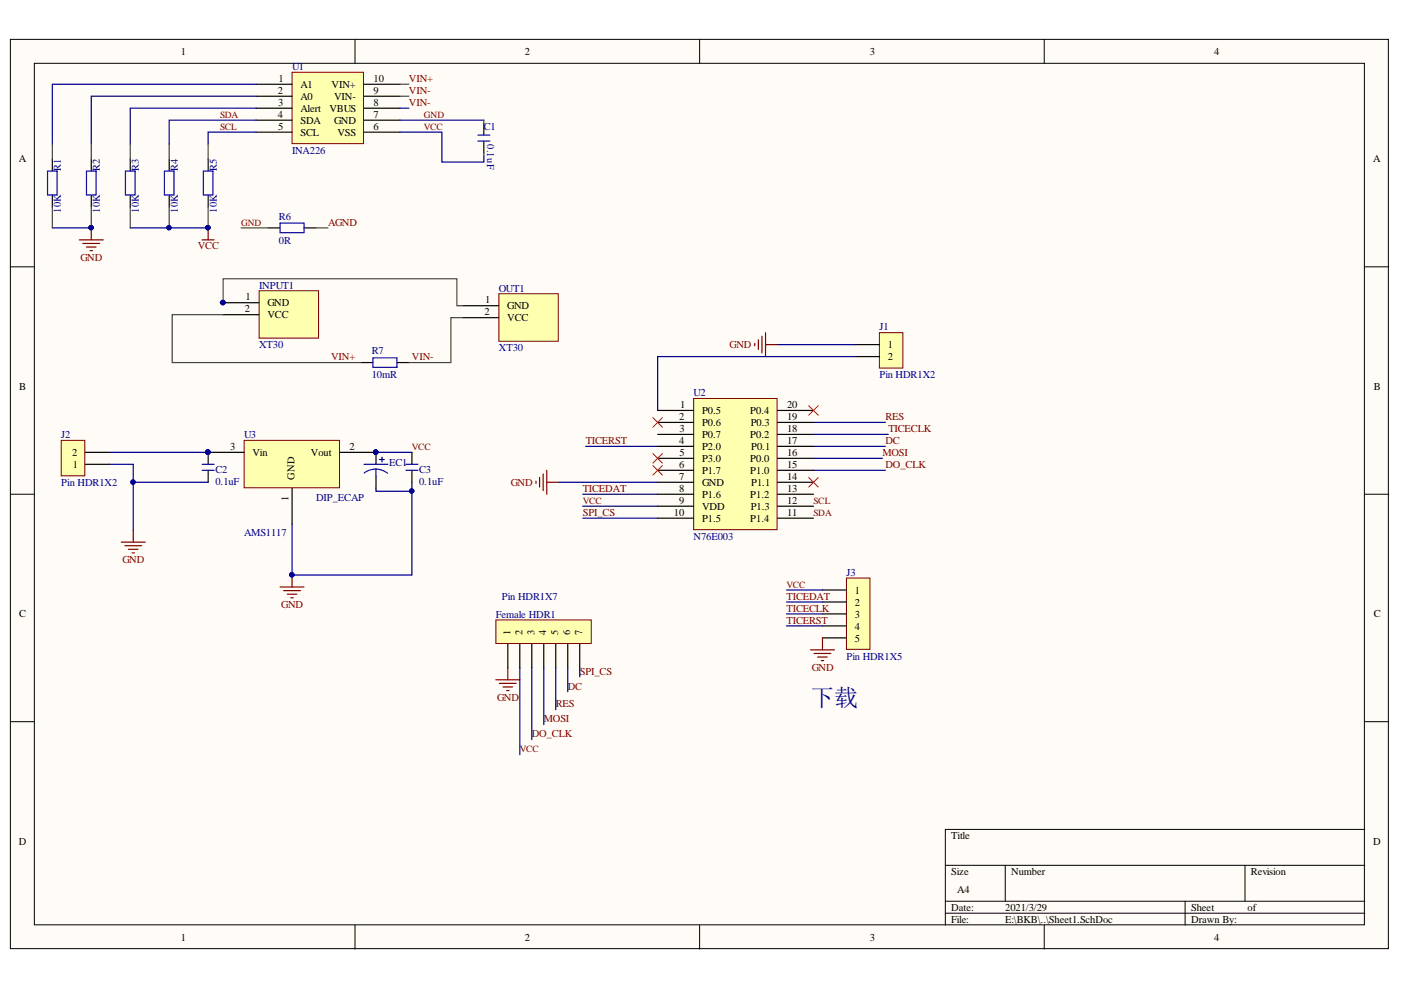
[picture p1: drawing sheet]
<svg xmlns="http://www.w3.org/2000/svg" width="297mm" height="210mm" viewBox="0 0 297 210" stroke-linecap="round" stroke-linejoin="round" font-family="sans-serif">
<g fill="#fffcf8" stroke="#000" stroke-width=".21">
<path d="M2.2 8.3h292.2v192.8h-292.2z"/>
<path d="M7.3 13.4h282v182.7h-282z"/>
</g>
<g fill="none" stroke="#000" stroke-width=".21">
<path d="M75.3 8.3v5.1M148.3 8.3v5.1M221.4 8.3v5.1M2.2 56.6h5.1M289.4 56.6h5.1M2.2 104.8h5.1M289.4 104.8h5.1M2.2 153h5.1M289.4 153h5.1M289.4 175.9h-89v20.3M75.3 196.2v5M148.3 196.2v5"/>
<path d="M200.4 183.5h89M200.4 191.1h89M200.4 193.6h89M213.1 183.5v7.6M221.4 196.2v5M251.3 191.1v5.1M264 183.5v7.6"/>
</g>
<path d="M61.9 15.3h15.2v15.2h-15.2z" fill="#ffffb0" stroke="#800000" stroke-width=".21"/>
<g fill="none" stroke="#000" stroke-width=".25">
<path d="M54.3 17.9h7.6M77.2 17.9h7.6M11.1 33.7v2.6M19.4 33.7v2.6M27.6 33.7v2.6M35.9 33.7v2.6M44.1 33.7v2.6M54.3 20.4h7.6M54.3 22.9h7.6M54.3 25.5h7.6M54.3 28h7.6M77.2 20.4h7.6"/>
<path d="M77.2 22.9h7.6M77.2 25.5h7.6M77.2 28h7.6M102.6 26.1v2.6M102.6 29.9v2.6M11.1 41.3v2.6M19.4 41.3v2.6M27.6 41.3v2.6M35.9 41.3v2.6M44.1 41.3v2.6"/>
</g>
<path d="M16.8 50.9h5.1M17.6 51.6h3.5M18.3 52.4h2.1M19.1 53.1h.5M19.4 48.3v2.6M42.9 50.9h2.5M44.1 48.3v2.6" fill="none" stroke="#800000" stroke-width=".25"/>
<g fill="#000080" stroke="#000080" stroke-width=".21">
<circle cx="44.1" cy="48.3" r=".46"/>
<circle cx="19.3" cy="48.3" r=".46"/>
</g>
<path d="M10.1 36.3h2v5h-2zM18.3 36.3h2.1v5h-2.1zM26.6 36.3h2v5h-2zM34.9 36.3h2v5h-2zM43.1 36.3h2v5h-2zM101.3 29.9h2.6M101.3 28.7h2.6" fill="none" stroke="#00f" stroke-width=".25"/>
<path d="M54.9 61.6h12.6v10.1h-12.6z" fill="#ffffb0" stroke="#800000" stroke-width=".21"/>
<path d="M47.3 64.2h7.6M47.3 66.7h7.6" fill="none" stroke="#000" stroke-width=".25"/>
<circle cx="47.2" cy="64.1" r=".47" fill="#000080" stroke="#000080" stroke-width=".21"/>
<path d="M105.8 62.3h12.6v10.1h-12.6z" fill="#ffffb0" stroke="#800000" stroke-width=".21"/>
<path d="M56.8 48.3h2.6M64.5 48.3h2.5M76.5 76.9h2.6M84.2 76.9h2.5M98.1 64.8h7.7M98.1 67.4h7.7" fill="none" stroke="#000" stroke-width=".25"/>
<path d="M59.4 47.3h5.1v2h-5.1zM79.1 75.9h5.1v2h-5.1z" fill="none" stroke="#00f" stroke-width=".25"/>
<path d="M51.8 93.4h20.2v10h-20.2z" fill="#ffffb0" stroke="#800000" stroke-width=".21"/>
<path d="M44.1 95.9h7.7M72.1 95.9h7.6M61.9 103.5v7.6" fill="none" stroke="#000" stroke-width=".25"/>
<g fill="#000080" stroke="#000080" stroke-width=".21">
<circle cx="44.1" cy="95.9" r=".46"/>
<circle cx="79.7" cy="95.9" r=".46"/>
</g>
<path d="M147.1 84.5h17.6v27.8h-17.6z" fill="#ffffb0" stroke="#800000" stroke-width=".21"/>
<g fill="none" stroke="#000" stroke-width=".25">
<path d="M44.1 95.9v2.5M44.1 99.7v2.6M79.7 95.9v2.5M87.3 95.9v2.5M87.3 99.7v2.6M139.4 87h7.7M139.4 89.6h7.7M139.4 92.1h7.7M139.4 94.6h7.7M139.4 97.2h7.7M139.4 99.7h7.7M164.8 87h7.7"/>
<path d="M164.8 89.6h7.7M164.8 92.1h7.7M164.8 94.6h7.7M164.8 97.2h7.7M164.8 99.7h7.7M79.7 101v2.5M139.4 102.3h7.7M139.4 104.8h7.7M139.4 107.3h7.7M139.4 109.9h7.7M164.8 102.3h7.7M164.8 104.8h7.7"/>
<path d="M164.8 107.3h7.7M164.8 109.9h7.7"/>
</g>
<path d="M59.4 124.5h5.1M60.1 125.2h3.6M60.9 126h2M61.7 126.7h.5M61.9 121.9v2.6" fill="none" stroke="#800000" stroke-width=".25"/>
<g fill="#000080" stroke="#000080" stroke-width=".21">
<circle cx="61.9" cy="121.9" r=".46"/>
<circle cx="44.1" cy="95.9" r=".46"/>
<circle cx="79.7" cy="95.9" r=".46"/>
</g>
<path d="M42.9 98.4h2.5M42.9 99.7h2.5M77.2 98.4h5.1M79.7 99.5l1.1 .1 1.4 .7M79.7 99.5l-1.1 .1-1.4 .7M79.7 99.5v1.5M86.1 98.4h2.5M86.1 99.7h2.5" fill="none" stroke="#00f" stroke-width=".25"/>
<path d="M80.5 97.4h1M81 96.9v1" fill="none" stroke="#0c0087" stroke-width=".25"/>
<path d="M13 93.4h5v7.5h-5z" fill="#ffffb0" stroke="#800000" stroke-width=".21"/>
<path d="M18.1 98.4h5.1M18.1 95.9h5.1" fill="none" stroke="#000" stroke-width=".25"/>
<path d="M115.9 99.7v5.1M25.7 114.9h5.1M26.5 115.7h3.5M27.2 116.5h2.1M28 117.2h.5M28.2 112.4v2.5M113.6 102v.5M114.4 101.2v2.1M115.2 100.5v3.5M115.9 102.3h2.6" fill="none" stroke="#800000" stroke-width=".25"/>
<path d="M105.1 131.4h20.3v5h-20.3z" fill="#ffffb0" stroke="#800000" stroke-width=".21"/>
<path d="M107.7 136.5v5.1M110.2 136.5v5.1M112.8 136.5v5.1M115.3 136.5v5.1M117.8 136.5v5.1M120.4 136.5v5.1M122.9 136.5v5.1" fill="none" stroke="#000" stroke-width=".25"/>
<path d="M105.1 144.1h5.1M105.9 144.9h3.5M106.7 145.7h2M107.4 146.4h.5M107.7 141.6v2.5" fill="none" stroke="#800000" stroke-width=".25"/>
<path d="M179.5 122.6h4.9v15.1h-4.9z" fill="#ffffb0" stroke="#800000" stroke-width=".21"/>
<path d="M174.4 125.1h5.1M174.4 127.6h5.1M174.4 130.2h5.1M174.4 132.7h5.1M174.4 135.2h5.1" fill="none" stroke="#000" stroke-width=".25"/>
<path d="M171.8 137.8h5.1M172.6 138.5h3.6M173.4 139.3h2M174.4 135.2v2.6M174.1 140.1h.5" fill="none" stroke="#800000" stroke-width=".25"/>
<g fill="none" stroke="#000080" stroke-width=".25">
<path d="M54.3 17.9h-43.2v12.7M54.3 25.5h-18.4v5.1M54.3 22.9h-26.7v7.7M54.3 20.4h-34.9v10.2M54.3 28h-10.2v2.6M84.8 28h8.9v6.4h8.9v-1.3M84.8 22.9h1.9M84.8 25.5h17.8M11.1 48.3h8.3M27.6 48.3h16.5M23.2 98.4h5v14M23.2 95.9h20.9"/>
<path d="M79.7 95.9h7.6M124.2 94.6h15.2M172.5 97.2h14.6M172.5 94.6h15.2M172.5 99.7h15.2M172.5 89.6h15.2M172.5 92.1h15.9M28.2 102.3h15.9M87.3 102.3v1.9h-7.6v-.7M87.3 104.2v17.7h-25.4v-10.8M118.5 102.3h20.9M123.6 107.3h15.8"/>
<path d="M123.6 109.9h15.8M123.6 104.8h15.8M166.8 125.1h7.6M166.8 127.6h7.6M166.8 130.2h7.6M166.8 132.7h7.6M110.2 141.6v18.4M112.8 141.6v15.2M115.3 141.6v12M117.8 141.6v8.9M120.4 141.6v5.1M122.9 141.6v1.9"/>
</g>
<g fill="#000080" stroke="#000080" stroke-width=".21">
<circle cx="19.3" cy="48.3" r=".46"/>
<circle cx="44.1" cy="48.3" r=".46"/>
<circle cx="35.8" cy="48.3" r=".46"/>
<circle cx="47.2" cy="64.1" r=".47"/>
<circle cx="44.1" cy="95.9" r=".46"/>
<circle cx="28.2" cy="102.2" r=".46"/>
<circle cx="79.7" cy="95.9" r=".46"/>
<circle cx="87.3" cy="104.1" r=".46"/>
<circle cx="61.9" cy="121.9" r=".46"/>
</g>
<g fill="none" stroke="#434343" stroke-width=".25">
<path d="M84.8 17.9h1.9M11.1 30.6v3.1M19.4 30.6v3.1M27.6 30.6v3.1M35.9 30.6v3.1M44.1 30.6v3.1M84.8 20.4h1.9M102.6 25.5v.6M102.6 32.5v.6M11.1 43.9v4.4M19.4 43.9v4.4M27.6 43.9v4.4"/>
<path d="M35.9 43.9v4.4M44.1 43.9v4.4M51.1 48.3h5.7M67 48.3h2.5M46.7 64.2h.6v-5.1h49.6v5.7h1.2M47.3 66.7h-10.8v10.2h40M98.1 67.4h-2.5v9.5h-8.9"/>
</g>
<path d="M138.4 88.5l2.1 2.1M138.4 96.2l2.1 2M138.4 98.7l2.1 2M140.5 88.5l-2.1 2.1M140.5 96.2l-2.1 2M140.5 98.7l-2.1 2M171.5 101.2l2 2.1M173.5 101.2l-2 2.1" fill="none" stroke="#f00" stroke-width=".21"/>
<path d="M186.5 70.5h4.9v7.5h-4.9z" fill="#ffffb0" stroke="#800000" stroke-width=".21"/>
<path d="M181.4 73.1h5.1M181.4 75.6h5.1" fill="none" stroke="#000" stroke-width=".25"/>
<path d="M160 72.8v.5M160.8 72.1v2M161.5 71.3v3.5M162.3 70.5v5.1M162.3 73.1h2.5" fill="none" stroke="#800000" stroke-width=".25"/>
<path d="M164.8 73.1h16.6M181.4 75.6h-42v11.4" fill="none" stroke="#000080" stroke-width=".25"/>
<path d="M171.5 86l2 2M173.5 86l-2 2" fill="none" stroke="#f00" stroke-width=".21"/>
<text font-size="5.1" fill="#000080" x="171.8" y="149.8">下载</text>
<g font-size="2.2">
<text x="38.3" y="11.7">1</text>
<text x="111.3" y="11.7">2</text>
<text x="184.4" y="11.7">3</text>
<text x="257.4" y="11.7">4</text>
<text x="59.1" y="17.4">1</text>
<text x="79.2" y="17.4">10</text>
<text x="58.9" y="19.9">2</text>
<text x="58.9" y="22.5">3</text>
<text x="63.7" y="18.7">A1</text>
<text x="63.7" y="21.2">A0</text>
<text x="63.7" y="23.7">Alert</text>
<text x="69.8" y="23.7">VBUS</text>
<text x="70.3" y="18.7">VIN+</text>
<text x="70.8" y="21.2">VIN-</text>
<text x="79.2" y="22.5">8</text>
<text x="79.2" y="19.9">9</text>
<text x="58.9" y="25">4</text>
<text x="58.9" y="27.5">5</text>
<text x="63.7" y="26.3">SDA</text>
<text x="63.7" y="28.8">SCL</text>
<text x="70.8" y="26.3">GND</text>
<text x="71.5" y="28.8">VSS</text>
<text x="79.2" y="25">7</text>
<text x="79.2" y="27.5">6</text>
<text x="4" y="34.4">A</text>
<text x="291.2" y="34.4">A</text>
<text x="52.1" y="63.7">1</text>
<text x="56.7" y="65">GND</text>
<text x="102.9" y="64.3">1</text>
<text x="107.5" y="65.6">GND</text>
<text x="51.9" y="66.2">2</text>
<text x="56.7" y="67.5">VCC</text>
<text x="102.7" y="66.9">2</text>
<text x="107.5" y="68.2">VCC</text>
<text x="188.2" y="73.9">1</text>
<text x="188.2" y="76.4">2</text>
<text x="4.1" y="82.7">B</text>
<text x="291.3" y="82.7">B</text>
<text x="144" y="89.1">2</text>
<text x="144.2" y="86.6">1</text>
<text x="148.8" y="87.8">P0.5</text>
<text x="159.1" y="87.8">P0.4</text>
<text x="166.9" y="89.1">19</text>
<text x="166.9" y="86.6">20</text>
<text x="48.8" y="95.4">3</text>
<text x="74.1" y="95.4">2</text>
<text x="144" y="94.2">4</text>
<text x="144.1" y="91.6">3</text>
<text x="148.8" y="90.4">P0.6</text>
<text x="148.8" y="92.9">P0.7</text>
<text x="148.8" y="95.4">P2.0</text>
<text x="159.1" y="92.9">P0.2</text>
<text x="159.2" y="90.4">P0.3</text>
<text x="159.3" y="95.4">P0.1</text>
<text x="166.9" y="94.2">17</text>
<text x="166.9" y="91.6">18</text>
<text x="15.3" y="96.7">2</text>
<text x="15.5" y="99.2">1</text>
<text x="53.5" y="96.7">Vin</text>
<text x="62.5" y="101.7" transform="rotate(-90 62.5 101.7)">GND</text>
<text x="65.9" y="96.7">Vout</text>
<text x="144" y="99.2">6</text>
<text x="144" y="101.8">7</text>
<text x="144.1" y="96.7">5</text>
<text x="148.8" y="98">P3.0</text>
<text x="148.8" y="100.5">P1.7</text>
<text x="159.1" y="100.5">P1.0</text>
<text x="159.1" y="98">P0.0</text>
<text x="166.9" y="101.8">14</text>
<text x="166.9" y="99.2">15</text>
<text x="166.9" y="96.7">16</text>
<text x="61.2" y="106.3" transform="rotate(-90 61.2 106.3)">1</text>
<text x="144" y="104.3">8</text>
<text x="144" y="106.9">9</text>
<text x="148.8" y="103.1">GND</text>
<text x="148.8" y="105.6">P1.6</text>
<text x="159.1" y="105.6">P1.2</text>
<text x="159.3" y="103.1">P1.1</text>
<text x="166.9" y="106.9">12</text>
<text x="166.9" y="104.3">13</text>
<text x="142.9" y="109.4">10</text>
<text x="148.8" y="108.1">VDD</text>
<text x="148.8" y="110.7">P1.5</text>
<text x="159.1" y="110.7">P1.4</text>
<text x="159.2" y="108.1">P1.3</text>
<text x="166.9" y="109.4">11</text>
<text x="181.2" y="125.9">1</text>
<text x="4.1" y="130.9">C</text>
<text x="181.2" y="128.4">2</text>
<text x="181.2" y="131">3</text>
<text x="291.3" y="130.9">C</text>
<text x="108.2" y="134.7" transform="rotate(-90 108.2 134.7)">1</text>
<text x="110.7" y="134.7" transform="rotate(-90 110.7 134.7)">2</text>
<text x="113.3" y="134.7" transform="rotate(-90 113.3 134.7)">3</text>
<text x="115.8" y="134.7" transform="rotate(-90 115.8 134.7)">4</text>
<text x="118.4" y="134.7" transform="rotate(-90 118.4 134.7)">5</text>
<text x="120.9" y="134.7" transform="rotate(-90 120.9 134.7)">6</text>
<text x="123.5" y="134.7" transform="rotate(-90 123.5 134.7)">7</text>
<text x="181.2" y="133.5">4</text>
<text x="181.2" y="136">5</text>
<text x="4" y="179.1">D</text>
<text x="201.7" y="177.8">Title</text>
<text x="291.2" y="179.1">D</text>
<text x="201.7" y="185.5">Size</text>
<text x="214.4" y="185.5">Number</text>
<text x="265.2" y="185.5">Revision</text>
<text x="203" y="189.3">A4</text>
<text x="201.7" y="193.1">Date:</text>
<text x="201.7" y="195.6">File:</text>
<text x="213.1" y="193.1">2021/3/29</text>
<text x="213.1" y="195.6">E:\BKB\..\Sheet1.SchDoc</text>
<text x="252.5" y="193.1">Sheet</text>
<text x="252.5" y="195.6">Drawn By:</text>
<text x="264.5" y="193.1">of</text>
<text x="38.3" y="199.5">1</text>
<text x="111.3" y="199.5">2</text>
<text x="184.4" y="199.5">3</text>
<text x="257.4" y="199.5">4</text>
</g>
<g font-size="2.2" fill="#000080">
<text x="61.9" y="14.9">U1</text>
<text x="102.6" y="27.5">C1</text>
<text x="61.9" y="32.6">INA226</text>
<text x="103.3" y="30.6" transform="rotate(90 103.3 30.6)">0.1uF</text>
<text x="12.9" y="36.3" transform="rotate(-90 12.9 36.3)">R1</text>
<text x="21.2" y="36.3" transform="rotate(-90 21.2 36.3)">R2</text>
<text x="29.4" y="36.3" transform="rotate(-90 29.4 36.3)">R3</text>
<text x="37.7" y="36.3" transform="rotate(-90 37.7 36.3)">R4</text>
<text x="45.9" y="36.3" transform="rotate(-90 45.9 36.3)">R5</text>
<text x="12.9" y="45.1" transform="rotate(-90 12.9 45.1)">10K</text>
<text x="21.2" y="45.1" transform="rotate(-90 21.2 45.1)">10K</text>
<text x="29.4" y="45.1" transform="rotate(-90 29.4 45.1)">10K</text>
<text x="37.7" y="45.1" transform="rotate(-90 37.7 45.1)">10K</text>
<text x="45.9" y="45.1" transform="rotate(-90 45.9 45.1)">10K</text>
<text x="59.1" y="46.6">R6</text>
<text x="59.1" y="51.7">0R</text>
<text x="54.9" y="61.2">INPUT1</text>
<text x="105.8" y="61.8">OUT1</text>
<text x="186.5" y="70.1">J1</text>
<text x="54.9" y="73.9">XT30</text>
<text x="78.8" y="75.1">R7</text>
<text x="105.8" y="74.5">XT30</text>
<text x="78.8" y="80.2">10mR</text>
<text x="186.5" y="80.2">Pin HDR1X2</text>
<text x="147.1" y="84">U2</text>
<text x="13" y="92.9">J2</text>
<text x="51.8" y="92.9">U3</text>
<text x="45.7" y="100.3">C2</text>
<text x="82.5" y="98.7">EC1</text>
<text x="88.9" y="100.3">C3</text>
<text x="13" y="103.1">Pin HDR1X2</text>
<text x="45.7" y="102.8">0.1uF</text>
<text x="67" y="106.2">DIP_ECAP</text>
<text x="88.9" y="102.8">0.1uF</text>
<text x="51.8" y="113.7">AMS1117</text>
<text x="147.1" y="114.5">N76E003</text>
<text x="179.5" y="122.1">J3</text>
<text x="105.1" y="131">Female HDR1</text>
<text x="106.4" y="127.2">Pin HDR1X7</text>
<text x="179.5" y="139.9">Pin HDR1X5</text>
</g>
<g font-size="2.2" fill="#800000">
<text x="86.7" y="17.4">VIN+</text>
<text x="86.7" y="19.9">VIN-</text>
<text x="86.7" y="22.5">VIN-</text>
<text x="69.5" y="47.8">AGND</text>
<text x="41.9" y="52.8">VCC</text>
<text x="17.1" y="55.4">GND</text>
<text x="70.2" y="76.4">VIN+</text>
<text x="87.3" y="76.4">VIN-</text>
<text x="154.7" y="73.9">GND</text>
<text x="187.7" y="89.1">RES</text>
<text x="124.2" y="94.2">TICERST</text>
<text x="187.7" y="94.2">DC</text>
<text x="188.4" y="91.6">TICECLK</text>
<text x="187.1" y="96.7">MOSI</text>
<text x="187.7" y="99.2">DO_CLK</text>
<text x="108.3" y="103.1">GND</text>
<text x="123.6" y="104.3">TICEDAT</text>
<text x="123.6" y="109.4">SPI_CS</text>
<text x="26" y="119.5">GND</text>
<text x="59.6" y="129">GND</text>
<text x="166.8" y="129.7">TICECLK</text>
<text x="166.8" y="127.2">TICEDAT</text>
<text x="166.8" y="132.2">TICERST</text>
<text x="122.9" y="143">SPI_CS</text>
<text x="172.1" y="142.3">GND</text>
<text x="105.4" y="148.7">GND</text>
<text x="120.4" y="146.2">DC</text>
<text x="115.3" y="153.2">MOSI</text>
<text x="117.8" y="150">RES</text>
<text x="112.8" y="156.3">DO_CLK</text>
</g>
<g font-size="2" fill="#800000">
<text x="46.7" y="25">SDA</text>
<text x="46.7" y="27.5">SCL</text>
<text x="89.9" y="27.5">VCC</text>
<text x="89.9" y="25">GND</text>
<text x="51.1" y="47.8">GND</text>
<text x="87.3" y="95.4">VCC</text>
<text x="123.6" y="106.8">VCC</text>
<text x="172.5" y="106.8">SCL</text>
<text x="172.5" y="109.4">SDA</text>
<text x="166.8" y="124.6">VCC</text>
<text x="110.2" y="159.5">VCC</text>
</g>
</svg>
